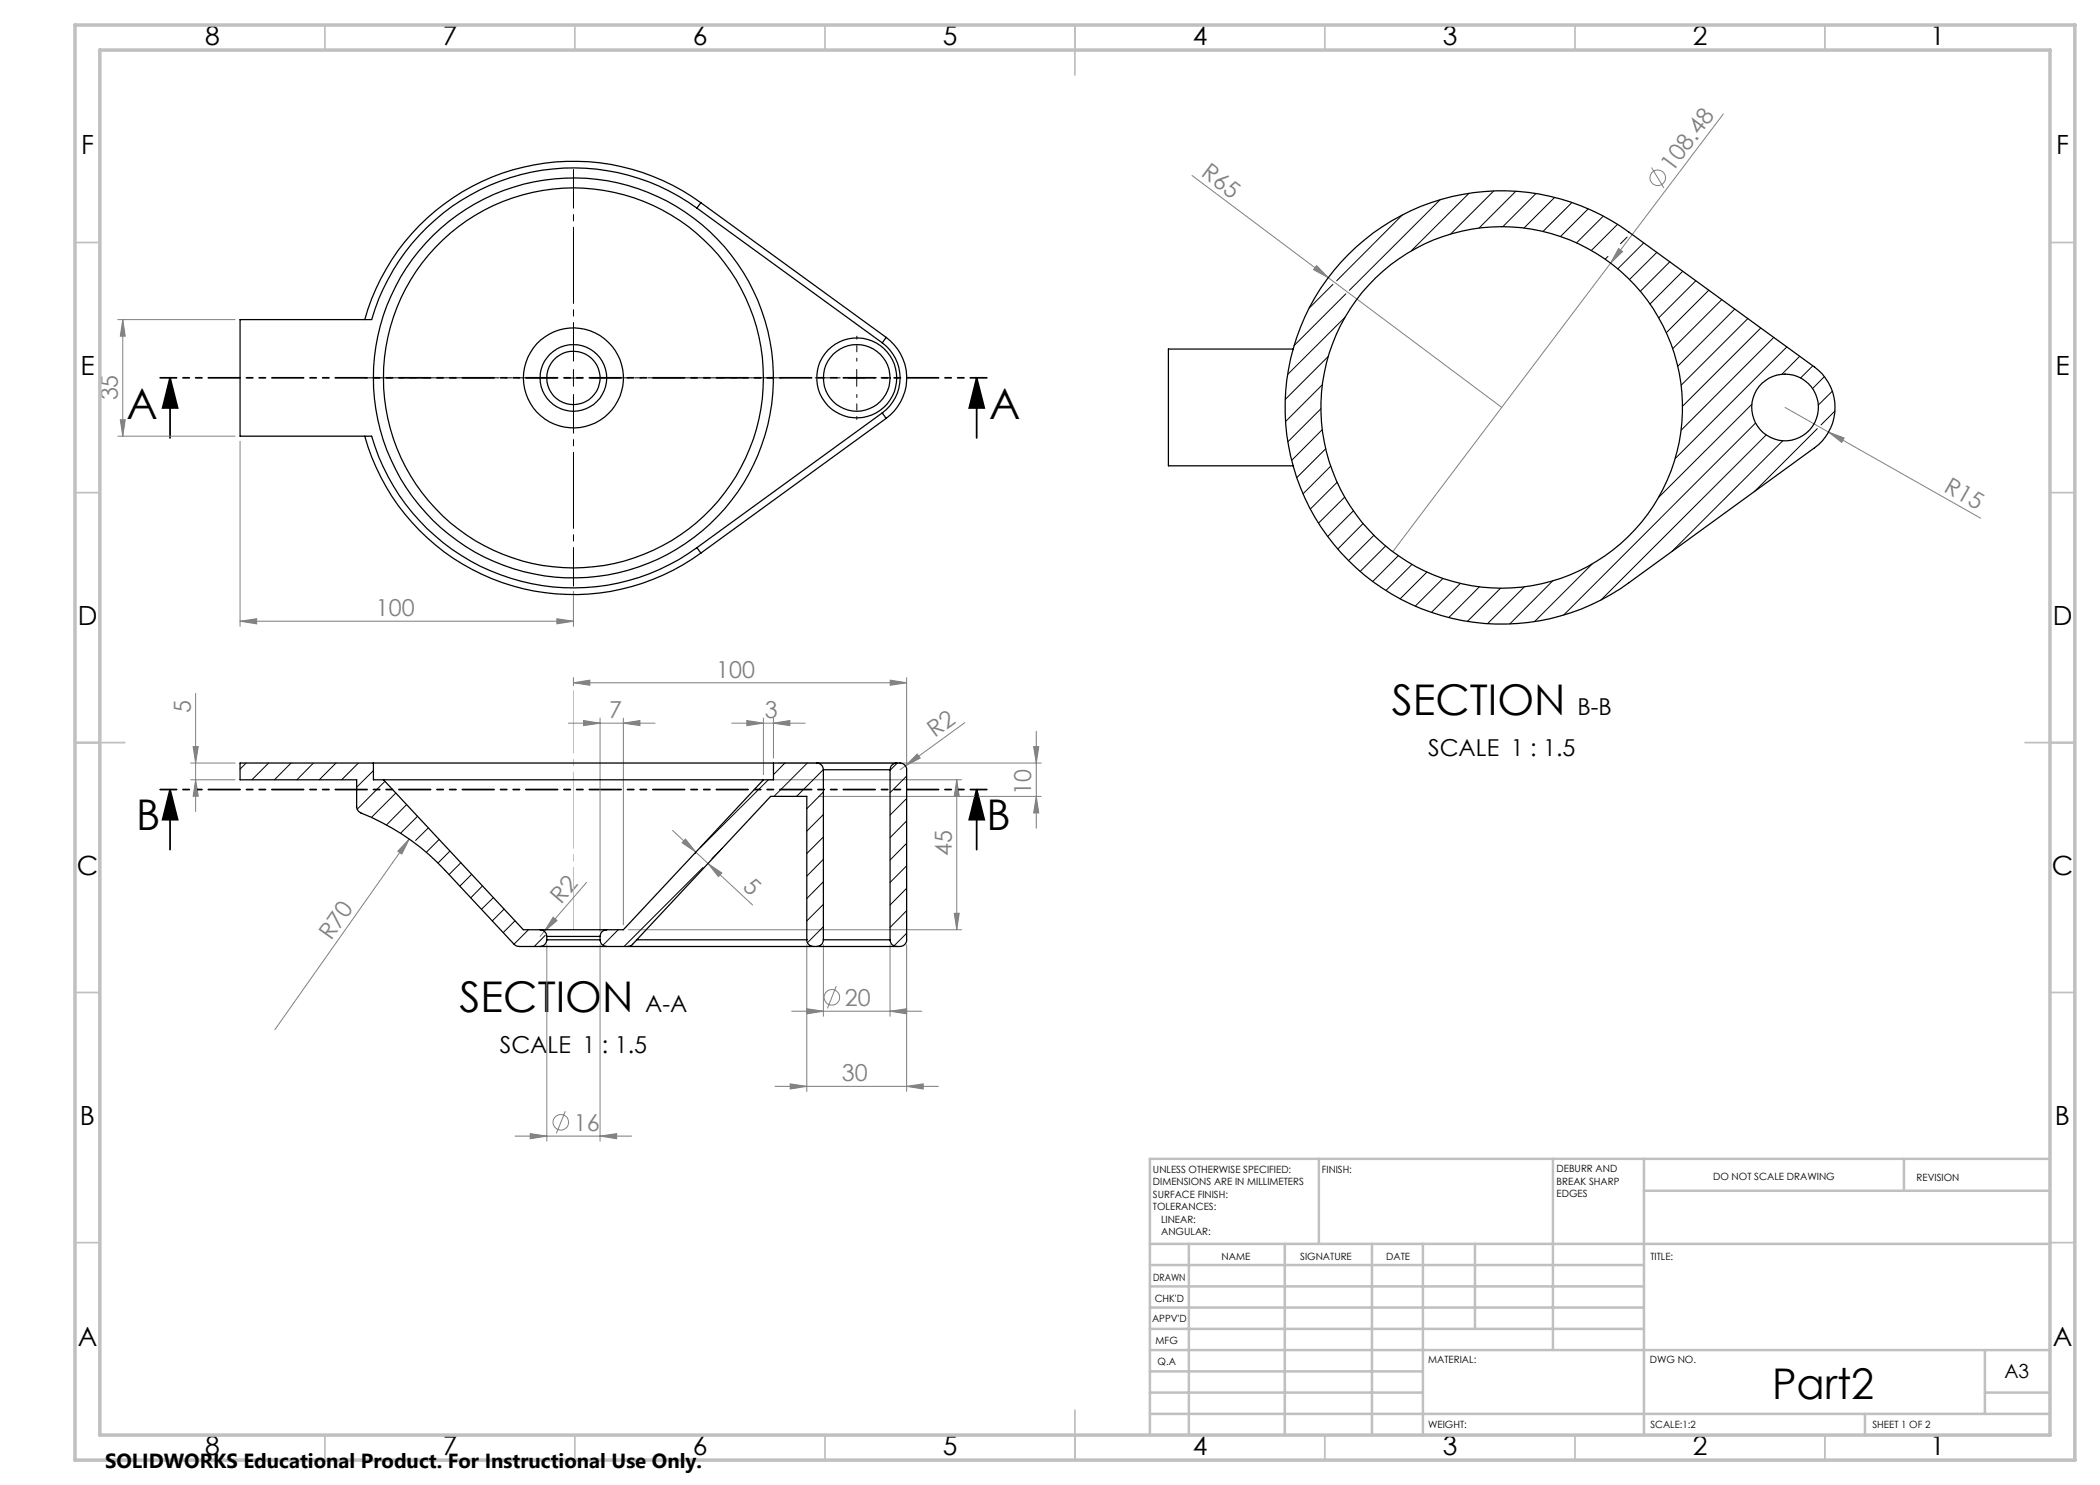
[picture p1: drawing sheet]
<svg xmlns="http://www.w3.org/2000/svg" width="420mm" height="297mm" viewBox="0 0 420 297" stroke-linecap="round" stroke-linejoin="round" font-family="sans-serif">
<g fill="none" stroke="#808080" stroke-width=".2">
<path d="M238.4 35.1l27.2 20.4M330.3 33.5l2.5 4.1M344.7 22.8l-22.6 29.8M263.3 53.1l2.3 2.4-2.9-1.6zM265.6 55.5l34.8 26M322.1 52.6l-43.5 57.7M323.7 49.7l.8 .6-2.4 2.3zM23.6 63.9h23.4M24.6 63.9l.4 3.3h-.9zM24.6 63.9v23.3M23.6 87.2h23.4M24.1 84h.9l-.4 3.2z"/>
<path d="M48 88.3v37M357 81.5l8.7 4.9M365.7 86.4l3.1 1.2-.5 .9zM365.7 86.4l30.4 17.2M114.7 118.2v7.1M39.1 138.7v23.6M48 124.2l3.3-.4v1zM48 124.2h66.7M111.4 123.8l3.3 .4-3.3 .6zM114.7 136.6l3.3-.6v1.1zM114.7 135.5v1.7M114.7 136.6h66.6"/>
<path d="M178 136l3.3 .6-3.3 .5zM181.3 135.5v17.5M38.1 156h8.9M38.1 152.6h8.9M38.6 149.3h1.1l-.6 3.3zM39.1 156l.6 3.2h-1.1zM113.7 144.6h17.3M116.7 144.1l3.3 .5-3.3 .5zM120 143.6v42.7M124.7 144.6l3.3-.5v1zM124.7 143.6v41.4M146.3 144.6h14.7"/>
<path d="M149.4 144.1l3.3 .5-3.3 .5zM152.7 143.6v11.3M153.7 156h38.6M154.7 144.6l3.3-.5v1zM154.7 143.6v8M155.7 152.6h52.5M163.7 159.3h44.5M181.1 153.2l-1.1 .7M183.4 150.8l.6 .8-2.9 1.6zM191.3 156l.5 3.2h-.9zM191.3 156v29.9M193 144.5l-11.9 8.7"/>
<path d="M206.7 149.3h1.1l-.5 3.3zM207.3 146.3v19.3M207.3 159.3l.5 3.3h-1.1zM81.8 167.8l-1.4 3-.8-.6zM81.8 167.8l-26.8 38.1M117.3 176.5l-8.4 9.8M134.5 166.1l4.7 4.3M137.1 167.8l2.1 2.6-2.8-1.8zM139.2 170.4l2.4 2.3M141.6 172.7l2.8 1.9-.7 .7zM141.6 172.7l8.9 8.3M108.9 186.3l-.9 1"/>
<path d="M109.4 188.9v39.3M110.6 183.4l.8 .7-2.5 2.2zM120 188.9v39.3M125.7 185.9h66.6M161.4 188.9v29.4M164.7 188.9v14.4M167.3 197.2l-1.8 4.5M178 188.9v14.4M181.3 188.9v29.4M190.9 182.7h.9l-.5 3.2zM155 217.3h32.7M158 216.8l3.4 .5-3.4 .5z"/>
<path d="M158.3 202.2h26.1M161.4 201.8l3.3 .4-3.3 .6zM178 202.2l3.3-.4v1zM181.3 217.3l3.3-.5v1zM103 227.2h23.4M106 226.7l3.4 .5-3.4 .5zM113.1 222.2l-1.8 4.5M120 227.2l3.3-.5v1z"/>
<circle cx="331.6" cy="35.6" r="1.55"/>
<circle cx="166.4" cy="199.5" r="1.56"/>
<circle cx="112.2" cy="224.5" r="1.55"/>
</g>
<path d="M34 75.6l1.5 6h-3zM34 75.6v12M195.3 75.6l1.6 6h-3zM195.3 75.6v12M34 157.9l1.5 6h-3zM34 157.9v12M195.3 157.9l1.6 6h-3zM195.3 157.9v12" fill="none" stroke="#000" stroke-width=".35"/>
<path d="M111.4 75.6h-38.4M114.7 72.2v-38.3M114.7 78.9v38.3M118 75.6h38.4" fill="none" stroke="#000" stroke-width=".2" stroke-dasharray="15.2 1.3 1.3 1.3" stroke-dashoffset="7.5"/>
<path d="M168 75.6h-5M171.4 72.2v-5M171.4 78.9v5M174.7 75.6h5" fill="none" stroke="#000" stroke-width=".2" stroke-dasharray="15.2 1.3 1.3 1.3" stroke-dashoffset="14.6"/>
<path d="M113 75.6h3.3M114.7 73.9v3.4M169.7 75.6h3.3M171.3 73.9v3.4" fill="none" stroke="#000" stroke-width=".2"/>
<path d="M197.4 75.6h-165.4M197.4 157.9h-165.4" fill="none" stroke="#000" stroke-width=".35" stroke-dasharray="6.3 1.3 1.3 1.3 1.3 1.3" stroke-dashoffset="3.1"/>
<path d="M114.7 185.9v-47.8" fill="none" stroke="#c0c0c0" stroke-width=".2" stroke-dasharray="15.2 1.3 1.3 1.3" stroke-dashoffset="2.8"/>
<g fill="none" stroke="#c0c0c0" stroke-width=".35">
<path d="M65 5v5M115 5v5M165 5v5M215 5v10M265 5v5M315 5v5M365 5v5M15 48.5h5M410 48.5h5M15 98.5h5M410 98.5h5M15 148.5h10"/>
<path d="M405 148.5h10M15 198.5h5M410 198.5h5M15 248.5h5M410 248.5h5M65 287v5M115 287v5M165 287v5M215 282v10M265 287v5M315 287v5M365 287v5"/>
</g>
<g fill="none" stroke="#c0c0c0" stroke-width=".5">
<path d="M263.8 231.8v17M310.6 231.8v38.2M328.8 231.8v55.2M328.8 238.2h81.2M380.8 231.8v6.4M410 231.8h-180v55.2M230 248.8h180M230 257.3h98.8M230 253h98.8M237.8 248.8v38.2M257 248.8v38.2M274.4 248.8v38.2"/>
<path d="M284.6 248.8v38.2M295 248.8v17M230 265.8h98.8M230 261.5h98.8M230 278.5h54.6M230 274.3h54.6M230 270h180M397 278.5h13M397 270v12.8M230 282.8h180M373 282.8v4.2"/>
</g>
<path d="M15 5h400v287h-400zM20 10h390v277h-390z" fill="none" stroke="#c0c0c0" stroke-width=".7"/>
<path d="M195.3 75.6l1.6 6h-3zM34 75.6l1.5 6h-3zM195.3 157.9l1.6 6h-3zM34 157.9l1.5 6h-3z" fill="#000"/>
<g fill="#808080">
<path d="M263.3 53.1l2.3 2.4-2.9-1.6z"/>
<path d="M183.4 150.8l.6 .8-2.9 1.6z"/>
<path d="M110.6 183.4l.8 .7-2.5 2.2z"/>
<path d="M323.7 49.7l.8 .6-2.4 2.3z"/>
<path d="M81.8 167.8l-1.4 3-.8-.6z"/>
<path d="M365.7 86.4l3.1 1.2-.5 .9z"/>
<path d="M114.7 136.6l3.3-.6v1.1zM178 136l3.3 .6-3.3 .5z"/>
<path d="M154.7 144.6l3.3-.5v1zM149.4 144.1l3.3 .5-3.3 .5zM124.7 144.6l3.3-.5v1zM116.7 144.1l3.3 .5-3.3 .5zM178 202.2l3.3-.4v1zM161.4 201.8l3.3 .4-3.3 .6zM120 227.2l3.3-.5v1zM106 226.7l3.4 .5-3.4 .5z"/>
<path d="M48 124.2l3.3-.4v1zM111.4 123.8l3.3 .4-3.3 .6zM158 216.8l3.4 .5-3.4 .5zM181.3 217.3l3.3-.5v1z"/>
<path d="M24.1 84h.9l-.4 3.2zM24.6 63.9l.4 3.3h-.9zM190.9 182.7h.9l-.5 3.2zM191.3 156l.5 3.2h-.9zM207.3 159.3l.5 3.3h-1.1zM206.7 149.3h1.1l-.5 3.3zM39.1 156l.6 3.2h-1.1zM38.6 149.3h1.1l-.6 3.3z"/>
<path d="M137.1 167.8l2.1 2.6-2.8-1.8zM141.6 172.7l2.8 1.9-.7 .7z"/>
</g>
<g fill="none" stroke="#000" stroke-width=".25">
<path d="M139.4 41.6a42 42 0 0 0-65.1 22.3h-26.3v23.3h26.3a42 42 0 0 0 65.1 22.3M139.4 41.6l37.1 27M140.2 40.5a43.3 43.3 0 0 0-67.2 23.4M140.2 40.5l-.8 1.1M140.2 40.5l37 27M269.7 50.9a43.3 43.3 0 0 1 56.1-4.4l37.1 26.9a10 10 0 0 1 0 16.2l-37.1 26.9a43.3 43.3 0 0 1-58.4-6.8 43.3 43.3 0 0 1 2.3-58.8zM176.5 68.6a8.7 8.7 0 0 1 0 14M177.2 67.5l-.7 1.1M177.2 67.5a10 10 0 0 1 0 16.2M258.6 69.8h-24.9v23.4h24.9M73 87.2a43.3 43.3 0 0 0 67.2 23.4M176.5 82.6l.7 1.1"/>
<path d="M176.5 82.6l-37.1 26.9M177.2 83.7l-37 26.9M139.4 109.5l.8 1.1M74.7 152.6h-26.7v3.4h23.3v5.4a1.41 1.41 0 0 0 .9 1.2 46.4 46.4 0 0 1 16.9 11.5l13.9 15 .8 .2h4.2M74.7 152.6h80M74.7 152.6v3.4h2M76.7 156h76M76.7 156l28 29.9h3.3M152.7 156l-28 29.9h-3.3M154.7 152.6h8.6M154.7 152.6v3.4h-2M163.3 152.6a1.33 1.33 0 0 1 1.4 1.3"/>
<path d="M163.3 152.6h16.1M164.7 153.9h13.3M164.7 153.9v34.1M178 153.9v34.1M179.4 152.6a1.33 1.33 0 0 0-1.4 1.3M179.4 152.6a1.5 1.5 0 0 1 1.9 1.3v34.1a1.47 1.47 0 0 1-1.9 1.3M108 185.9a1.39 1.39 0 0 1 1.4 1.4M108 189.3h13.4M108 185.9h13.4M109.4 188a1.39 1.39 0 0 1-1.4 1.3M109.4 188h10.6M109.4 187.3h10.6"/>
<path d="M109.4 187.3v.7M120 188a1.33 1.33 0 0 0 1.4 1.3M120 187.3v.7M121.4 185.9a1.33 1.33 0 0 0-1.4 1.4M121.4 189.3h41.9M127.4 188h34M161.4 188v-28.7h-7.3l-27.6 29.6-.4 .3-.5 .1M161.4 188a1.33 1.33 0 0 0 1.3 1.3M163.3 189.3h16.1M164.7 188a1.33 1.33 0 0 1-1.4 1.3M164.7 188h13.3M178 188a1.33 1.33 0 0 0 1.4 1.3"/>
<circle cx="114.7" cy="75.6" r="6.7"/>
<circle cx="114.7" cy="75.6" r="38"/>
<circle cx="114.7" cy="75.6" r="10"/>
<circle cx="114.7" cy="75.6" r="40"/>
<circle cx="114.7" cy="75.6" r="5.3"/>
<circle cx="171.4" cy="75.6" r="6.7"/>
<circle cx="171.4" cy="75.6" r="8"/>
<circle cx="300.3" cy="81.5" r="36.2"/>
<circle cx="357" cy="81.5" r="6.7"/>
</g>
<g fill="none" stroke="#000" stroke-width=".2">
<path d="M288 40l-18.1 18.1M293.8 38.7l-11.5 11.5M298.7 38.2l-8.6 8.6M303.2 38.2l-7.4 7.4M307.2 38.7l-6.6 6.6M310.9 39.5l-6.1 6.1M266.6 56.9l-4.8 4.7M269.2 58.8l-10.4 10.3M280.5 43l-13.2 13.2M314.4 40.5l-5.8 5.8M317.6 41.8l-5.5 5.5M320.7 43.2l-5.4 5.4"/>
<path d="M321.6 51.3l-.6 .5M323.5 44.9l-5.2 5.2M325.4 47.4l-1.3 1.4M328.8 48.6l-5.2 5.2M331.4 50.5l-5.5 5.4M334 52.3l-6 6M336.5 54.3l-6.5 6.5M339.2 56.2l-7.4 7.4M341.8 58l-8.5 8.5M344.3 59.9l-9.8 9.8M264.5 76.9l-7.4 7.4M265.6 71.3l-8.6 8.6"/>
<path d="M269 63.4l-11.5 11.5M347 61.8l-11.4 11.4M349.6 63.7l-13.4 13.3M352.1 65.6l-15.6 15.6M354.8 67.5l-18.6 18.5M357.4 69.4l-22.4 22.3M359.9 71.3l-3.5 3.6M362.5 73.2l-2.4 2.4M364.9 75.3l-2.4 2.4M366.5 78.2l-2.9 2.8M264.2 81.7l-6.6 6.7M264.4 85.9l-6.1 6.2"/>
<path d="M265.1 89.7l-5.7 5.8M266.1 93.2l-5.5 5.6M267.4 96.4l-5.3 5.4M269 99.4l-5.3 5.2M350.4 80.9l-18.8 18.7M351.1 84.6l-38.4 38.4M353.2 87l-33 33M356.6 88.2l-22.2 22.1M363.5 85.7l-12.7 12.7M367 82.2l-2.8 2.8M270.7 102.2l-5.2 5.1M272.6 104.7l-5.1 5.1"/>
<path d="M274.8 107.1l-5.1 5M277.1 109.2l-5.1 5.1M279.6 111.2l-5.1 5.1M282.4 112.9l-5.2 5.2M285.4 114.4l-5.4 5.4M288.6 115.7l-5.5 5.5M292.1 116.7l-5.8 5.8M295.9 117.4l-6.1 6.1M300.1 117.6l-6.6 6.7M304.9 117.4l-7.4 7.3M310.6 116.2l-8.7 8.6M318.4 112.8l-11.5 11.5"/>
<path d="M49.2 152.6l-1.2 1.2M53.7 152.6l-3.3 3.4M58.2 152.6l-3.3 3.4M62.7 152.6l-3.3 3.4M67.2 152.6l-3.3 3.4M71.7 152.6l-3.4 3.4M74.7 154.1l-3.4 3.3M77 156.3l-5.6 5.6M79.2 158.6l-4.9 4.9M153.7 156l-13.6 13.5M157 152.6l-2.3 2.3M161.5 152.6l-6.7 6.7"/>
<path d="M164.7 153.9l-5.4 5.4M164.7 158.4l-3.3 3.3M179.5 152.6l-1.5 1.5M181.3 155.2l-3.3 3.3M181.3 159.7l-3.3 3.3M81.3 160.9l-4 4.1M83.5 163.3l-3.4 3.3M85.7 165.6l-2.6 2.5M87.8 167.9l-2.5 2.6M90 170.2l-2.4 2.4M92.2 172.5l-2.4 2.4M94.3 174.9l-2.3 2.3"/>
<path d="M96.5 177.2l-2.3 2.4M98.7 179.5l-2.4 2.4M139 170.7h.1M140.6 173.5l-15.8 15.8M144.5 169.6l-2.1 2.1M164.7 167.4l-3.3 3.3M164.7 162.9l-3.3 3.3M164.7 171.9l-3.3 3.3M164.7 176.4l-3.3 3.3M181.3 164.2l-3.3 3.3M181.3 168.7l-3.3 3.3M181.3 173.2l-3.3 3.3"/>
<path d="M181.3 177.7l-3.3 3.3M100.8 181.8l-2.3 2.4M103 184.1l-2.4 2.4M105.7 185.9l-2.9 2.9M109 187.1l-2.1 2.2M123.6 185.9l-3 3.2M164.7 180.9l-3.3 3.3M164.7 185.3l-3.2 3.3M181.3 182.1l-3.3 3.4M181.3 186.7l-2.5 2.5"/>
</g>
<g font-size="8.5">
<text x="25.3" y="83.7">A</text>
<text x="197.9" y="83.7">A</text>
<text x="278.3" y="143">SECTION</text>
<text x="27.3" y="166.1">B</text>
<text x="197.3" y="166.1">B</text>
<text x="91.9" y="202.5">SECTION</text>
<text x="354.4" y="279.7">Part2</text>
</g>
<g font-size="5.3">
<text x="41" y="9">8</text>
<text x="88.5" y="9">7</text>
<text x="138.5" y="9">6</text>
<text x="188.5" y="9">5</text>
<text x="238.5" y="9">4</text>
<text x="288.5" y="9">3</text>
<text x="338.5" y="9">2</text>
<text x="386" y="9">1</text>
<text x="16.2" y="30.7">F</text>
<text x="411.2" y="30.7">F</text>
<text x="16.1" y="75">E</text>
<text x="411.1" y="75">E</text>
<text x="15.5" y="125">D</text>
<text x="410.5" y="125">D</text>
<text x="15.4" y="175">C</text>
<text x="410.4" y="175">C</text>
<text x="16" y="225">B</text>
<text x="411" y="225">B</text>
<text x="15.5" y="269.2">A</text>
<text x="410.5" y="269.2">A</text>
<text x="41" y="291">8</text>
<text x="88.5" y="291">7</text>
<text x="138.5" y="291">6</text>
<text x="188.5" y="291">5</text>
<text x="238.5" y="291">4</text>
<text x="288.5" y="291">3</text>
<text x="338.5" y="291">2</text>
<text x="386" y="291">1</text>
</g>
<g font-size="4.7" fill="#808080">
<text x="240.1" y="35.1" transform="rotate(37 240.1 35.1)">R65</text>
<text x="334.5" y="34.5" transform="rotate(-53 334.5 34.5)">108.48</text>
<text x="23.6" y="80.1" transform="rotate(-90 23.6 80.1)">35</text>
<text x="388.5" y="98.2" transform="rotate(30 388.5 98.2)">R15</text>
<text x="75.2" y="123.2">100</text>
<text x="143.3" y="135.5">100</text>
<text x="38.1" y="142.5" transform="rotate(-90 38.1 142.5)">5</text>
<text x="121.8" y="143.6">7</text>
<text x="153" y="143.6">3</text>
<text x="187" y="147.7" transform="rotate(-36 187 147.7)">R2</text>
<text x="206.3" y="159" transform="rotate(-90 206.3 159)">10</text>
<text x="190.3" y="171.1" transform="rotate(-90 190.3 171.1)">45</text>
<text x="148.4" y="177.6" transform="rotate(43 148.4 177.6)">5</text>
<text x="112.2" y="181" transform="rotate(-49 112.2 181)">R2</text>
<text x="66.2" y="188.3" transform="rotate(-55 66.2 188.3)">R70</text>
<text x="169" y="201.2">20</text>
<text x="168.4" y="216.3">30</text>
<text x="114.7" y="226.1">16</text>
</g>
<g font-size="4.7">
<text x="315.5" y="143">B-B</text>
<text x="285.6" y="151.2">SCALE 1 : 1.5</text>
<text x="129" y="202.5">A-A</text>
<text x="99.9" y="210.7">SCALE 1 : 1.5</text>
</g>
<text font-size="4.1" x="21" y="293.7">SOLIDWORKS Educational Product. For Instructional Use Only.</text>
<text font-size="3.9" x="400.9" y="275.5">A3</text>
<g font-size="2">
<text x="230.6" y="234.6">UNLESS OTHERWISE SPECIFIED:</text>
<text x="230.6" y="237.1">DIMENSIONS ARE IN MILLIMETERS</text>
<text x="230.6" y="239.6">SURFACE FINISH:</text>
<text x="264.4" y="234.6">FINISH:</text>
<text x="311.3" y="234.5">DEBURR AND</text>
<text x="311.3" y="237">BREAK SHARP</text>
<text x="311.3" y="239.5">EDGES</text>
<text x="342.6" y="236">DO NOT SCALE DRAWING</text>
<text x="383.3" y="236.2">REVISION</text>
<text x="230.6" y="242.1">TOLERANCES:</text>
<text x="232.2" y="244.6">LINEAR:</text>
<text x="232.2" y="247.1">ANGULAR:</text>
<text x="244.3" y="252">NAME</text>
<text x="260" y="251.9">SIGNATURE</text>
<text x="277.2" y="251.9">DATE</text>
<text x="330.1" y="251.9">TITLE:</text>
<text x="230.6" y="256.1">DRAWN</text>
<text x="230.9" y="260.3">CHK'D</text>
<text x="230.4" y="264.4">APPV'D</text>
<text x="231.1" y="268.8">MFG</text>
<text x="231.5" y="273">Q.A</text>
<text x="285.6" y="272.5">MATERIAL:</text>
<text x="330" y="272.5">DWG NO.</text>
<text x="285.6" y="285.5">WEIGHT:</text>
<text x="330.1" y="285.6">SCALE:1:2</text>
<text x="374.5" y="285.6">SHEET 1 OF 2</text>
</g>
</svg>
